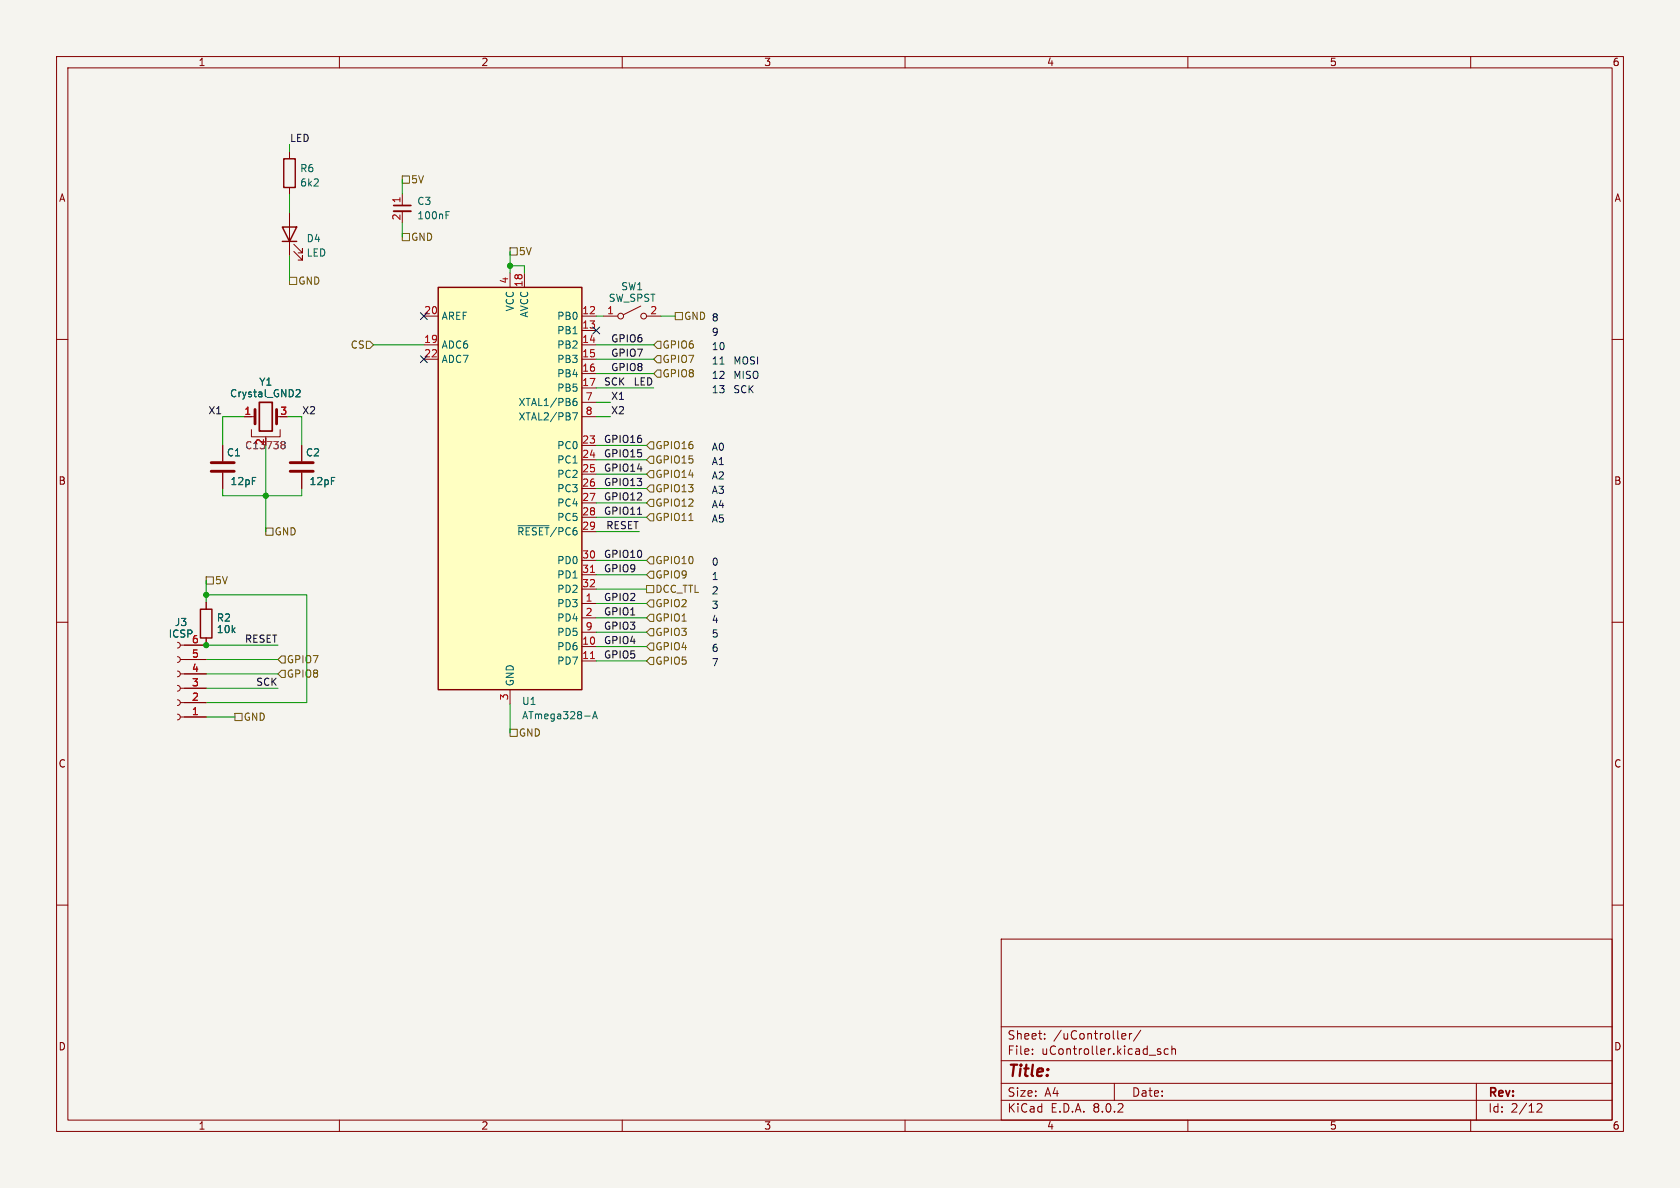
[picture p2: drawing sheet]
<svg xmlns="http://www.w3.org/2000/svg" width="297mm" height="210mm" viewBox="0 0 297 210" stroke-linecap="round" stroke-linejoin="round" font-family="sans-serif">
<path d="M0 0h297v210h-297z" fill="#f5f4ef" stroke="#f5f4ef" stroke-width=".18"/>
<g fill="none" stroke="#840000" stroke-width=".18">
<path d="M10 10h277v190h-277zM12 12h273v186h-273zM60 10v2M110 10v2M160 10v2M210 10v2M260 10v2M51.2 26.8v1.3M51.2 33.1v1.3M51.2 37.6v7.6M71.1 34.3v2M71.1 37.3v2.1"/>
<path d="M10 60h2M51.9 44.5l1.6 1.5v-.8v.8h-.8M51.9 43.2l1.6 1.5v-.8v.8h-.8M285 60h2M39.4 78.7v2.8M43.2 73.7h1.9M44.4 75.9v1.3h5.1v-1.3M47 77.2v.3M48.9 73.7h.6M39.4 83.6v2.8M10 110h2M36.4 106.4v1.3"/>
<path d="M36.4 112.8v1.2M285 110h2M10 160h2M285 160h2M177 166h108v32h-108zM60 198v2M110 198v2M160 198v2M177 194.5h108M177 191.5h108M177 187.5h108M177 181.5h108"/>
<path d="M182.5 186.3v.1M182.5 185.5v.1M184.7 183.6v.1M184.7 182.8v.1M197 191.5v3M198.3 183.5l.2 .2 .5-.1M198.3 182.9l.2-.2h.3l.2 .2v.2l-.7 .1M199.7 182.7v1M200.1 182.7l-.3 .1-.1 .2M201.7 182.1l-1.3 2M204.7 185.8l.5 .2v.1v.2l-.5 .1M204.7 185.5h.5"/>
<path d="M206.5 185.5l-.4-.1-.3 .3v.4l.2 .2h.5M207.2 185.5l.2-.1 .3 .1 .1 .9M207.2 184.9v1.5M210 198v2M260 198v2M261 191.5v6.5M271.7 195.2l.6-.1 .2 .1 .1 .3-.9 1.1h.9"/>
</g>
<path d="M69.6 36.3h3M45.8 71.1h2.3v5.1h-2.3z" fill="none" stroke="#840000" stroke-width=".3"/>
<path d="M45.1 72.4v2.5M48.9 72.4v2.5M37.3 81.8h4.1M37.3 83.3h4.1" fill="none" stroke="#840000" stroke-width=".51"/>
<path d="M78.9 38h.4M78.9 37.4h.6M52.4 68.9h.4l.3 .3-.8 .9h.8" fill="none" stroke="#006464" stroke-width=".18"/>
<path d="M49.9 78h.3l.2 .3-.2 .3M49.9 78.6h.3M50.2 78.6l.2 .2v.3l-.1 .2h-.4" fill="none" stroke="#840084" stroke-width=".18"/>
<path d="M69.6 37.3h3" fill="none" stroke="#840000" stroke-width=".33"/>
<path d="M50.2 28.1h2v5h-2zM49.9 40.1h2.6l-1.3 2.6zM49.9 42.7h2.6M35.4 107.7h2.1v5.1h-2.1z" fill="none" stroke="#840000" stroke-width=".25"/>
<path d="M77.5 50.8h25.4v71.1h-25.4z" fill="#ffffc2"/>
<path d="M77.5 50.8h25.4v71.1h-25.4z" fill="none" stroke="#840000" stroke-width=".25"/>
<g fill="none" stroke="#840000" stroke-width=".18">
<path d="M74.9 55.9h2.6M90.2 48.3v2.5M92.7 48.3v2.5M102.9 55.9h2.5M102.9 58.4h2.5M106.7 55.9h2.5M113.3 54.1l-3.1 1.5M114.3 55.9h2.5M39.4 78.7v2.8M43.2 73.7h1.2M53.3 78.7v2.8M74.9 61h2.6"/>
<path d="M74.9 63.5h2.6M102.9 61h2.5M102.9 63.5h2.5M102.9 66h2.5M102.9 68.6h2.5M102.9 78.7h2.5M102.9 71.1h2.5M102.9 73.7h2.5M39.4 83.6v2.8M53.3 83.6v2.8M102.9 81.3h2.5M102.9 83.8h2.5"/>
<path d="M102.9 86.4h2.5M102.9 88.9h2.5M102.9 91.4h2.5M102.9 94h2.5M102.9 99.1h2.5M31.4 113.5l.3 .2 .2 .4-.2 .3-.3 .2M31.4 116.1l.3 .1 .2 .4-.2 .3-.3 .2M31.4 118.6l.3 .2 .2 .3-.2 .4-.3 .1M31.9 116.6h4.5M31.9 119.1h4.5M36.4 112.8v1.2h-4.5M36.4 106.4v1.3"/>
<path d="M102.9 106.7h2.5M102.9 114.3h2.5M102.9 116.8h2.5M102.9 109.2h2.5M102.9 101.6h2.5M102.9 104.1h2.5M102.9 111.8h2.5M31.4 121.2l.3 .1 .2 .4-.2 .3-.3 .2M31.4 123.7l.3 .2 .2 .3-.2 .4-.3 .1M31.4 126.2l.3 .2 .2 .4-.2 .3-.3 .2M31.9 121.7h4.5M31.9 124.2h4.5"/>
<path d="M31.9 126.7h4.5M90.2 121.9v2.6"/>
<circle cx="109.7" cy="55.9" r=".51"/>
<circle cx="113.8" cy="55.9" r=".51"/>
</g>
<path d="M104.4 116.4h.7M104.4 101.2h.7" fill="none" stroke="#a90000" stroke-width=".18"/>
<path d="M52.4 68.9h.4l.3 .3-.8 .9h.8M101.2 73h.9l-.6 1.2M101.4 71l.4-.1 .2 .3-.1 .4-.4 .1-.1-.1M101.9 70.4l-.4 .1-.1 .2M91.6 92.9h5.5M103.4 126.6h.9M104.8 127.1l.4-1.3 .4 1.3M104.9 126.7h.6" fill="none" stroke="#006464" stroke-width=".18"/>
<path d="M51.3 81.8h4.1M51.3 83.3h4.1" fill="none" stroke="#840000" stroke-width=".51"/>
<g fill="none" stroke="#725600" stroke-width=".18">
<path d="M71.1 31.1h1.3v1.3h-1.3zM51.2 49h1.3v1.3h-1.3zM71.1 41.3h1.3v1.2h-1.3zM90.2 43.8h1.2v1.3h-1.2zM119.4 55.2h1.2v1.3h-1.2zM64.8 60.3h.6l.6 .7-.6 .6h-.6zM114.9 78.1h.7v1.3h-.7l-.6-.7zM116.2 62.9h.6v1.2h-.6l-.6-.6zM116.2 65.4h.6v1.3h-.6l-.6-.7zM116.2 60.3h.6v1.3h-.6l-.6-.6zM47 93.3h1.3v1.3h-1.3zM114.9 83.2h.7v1.3h-.7l-.6-.7z"/>
<path d="M114.9 80.6h.7v1.3h-.7l-.6-.6zM114.9 85.7h.7v1.3h-.7l-.6-.6zM114.9 88.3h.7v1.2h-.7l-.6-.6zM114.9 90.8h.7v1.3h-.7l-.6-.7zM114.9 98.4h.7v1.3h-.7l-.6-.6zM121.8 92h.7M36.4 102h1.3v1.3h-1.3zM49.8 116h.6v1.2h-.6l-.7-.6zM49.8 118.5h.6v1.3h-.6l-.7-.7zM114.3 103.5h1.3v1.3h-1.3zM114.9 108.6h.7v1.3h-.7l-.6-.7zM114.9 116.2h.7v1.3h-.7l-.6-.7z"/>
<path d="M114.9 106h.7v1.3h-.7l-.6-.6zM114.9 113.7h.7v1.2h-.7l-.6-.6zM114.9 111.1h.7v1.3h-.7l-.6-.6zM114.9 101h.7v1.2h-.7l-.6-.6zM41.5 126.1h1.3v1.3h-1.3zM90.2 128.9h1.2v1.3h-1.2z"/>
</g>
<path d="M112.7 90.9h.7" fill="none" stroke="#0f0f0f" stroke-width=".18"/>
<path d="M127.3 64.4h.7" fill="none" stroke="#0000c2" stroke-width=".18"/>
<g fill="none" stroke="#009600" stroke-width=".18">
<path d="M51.2 25.5v1.3M51.2 34.4v3.2M71.1 31.8v2.5M71.1 39.4v2.5M51.2 45.2v4.5M90.2 47h2.5v1.3M90.2 44.5v3.8M105.4 55.9h1.3M116.8 55.9h2.6M43.2 73.7h-3.8v5M47 78.7v15.3M50.8 73.7h2.5v5"/>
<path d="M66 61h8.9M105.4 73.7h2.5M105.4 61h10.2M105.4 71.1h2.5M105.4 68.6h10.2M105.4 78.7h8.9M105.4 66h10.2M105.4 63.5h10.2M39.4 86.4v1.2h13.9v-1.2M105.4 99.1h8.9M105.4 81.3h8.9M105.4 83.8h8.9"/>
<path d="M105.4 88.9h8.9M105.4 94h7.6M105.4 91.4h8.9M105.4 86.4h8.9M36.4 102.6v3.8M36.4 116.6h12.7M36.4 119.1h12.7M36.4 105.2h17.8v19h-17.8M36.4 114h12.7M105.4 101.6h8.9M105.4 111.8h8.9M105.4 114.3h8.9"/>
<path d="M105.4 116.8h8.9M105.4 109.2h8.9M105.4 104.1h8.9M105.4 106.7h8.9M36.4 121.7h12.7M36.4 126.7h5.1M90.2 124.5v5"/>
</g>
<path d="M74.3 55.3l1.2 1.2M75.5 55.3l-1.2 1.2M104.8 57.8l1.2 1.2M106 57.8l-1.2 1.2M74.3 62.9l1.2 1.2M75.5 62.9l-1.2 1.2" fill="none" stroke="#000084" stroke-width=".18"/>
<path d="M49.9 78h.3l.2 .3-.2 .3M49.9 78.6h.3M50.2 78.6l.2 .2v.3l-.1 .2h-.4" fill="none" stroke="#840084" stroke-width=".18"/>
<g fill="#009600" stroke="#009600" stroke-width=".18">
<circle cx="47" cy="87.6" r=".46"/>
<circle cx="36.4" cy="105.2" r=".46"/>
<circle cx="36.4" cy="114" r=".46"/>
<circle cx="90.2" cy="47" r=".46"/>
</g>
<text font-size="2.8" fill="#840000" x="178" y="190.9">Title:</text>
<g font-size="2.1" fill="#840000">
<text x="178" y="184">Sheet:</text>
<text x="186.2" y="184">/uController/</text>
<text x="178" y="186.7">File:</text>
<text x="184.1" y="186.7">uController.kicad_sch</text>
<text x="178" y="196.9">KiCad</text>
<text x="178" y="194.1">Size:</text>
<text x="184.7" y="194.1">A4</text>
<text x="185.7" y="196.9">E.D.A.</text>
<text x="193.3" y="196.9">8.0.2</text>
<text x="200" y="194.1">Date:</text>
<text x="263" y="194.3">Rev:</text>
<text x="263" y="196.9">Id:</text>
<text x="267.1" y="196.9">2/12</text>
</g>
<g font-size="1.8" fill="#840000">
<text x="35" y="11.9">1</text>
<text x="85" y="11.9">2</text>
<text x="135" y="11.9">3</text>
<text x="185" y="11.9">4</text>
<text x="235" y="11.9">5</text>
<text x="285" y="11.9">6</text>
<text x="10.3" y="35.9">A</text>
<text x="285.3" y="35.9">A</text>
<text x="10.3" y="85.9">B</text>
<text x="285.3" y="85.9">B</text>
<text x="10.3" y="135.9">C</text>
<text x="285.3" y="135.9">C</text>
<text x="10.3" y="185.9">D</text>
<text x="285.3" y="185.9">D</text>
<text x="35" y="199.9">1</text>
<text x="85" y="199.9">2</text>
<text x="135" y="199.9">3</text>
<text x="185" y="199.9">4</text>
<text x="235" y="199.9">5</text>
<text x="285" y="199.9">6</text>
</g>
<g font-size="1.8" fill="#0f0f0f">
<text x="51.2" y="25.2">LED</text>
<text x="107.9" y="63.2">GPIO7</text>
<text x="107.9" y="60.6">GPIO6</text>
<text x="107.9" y="65.7">GPIO8</text>
<text x="106.7" y="68.2">SCK</text>
<text x="107.9" y="70.8">X1</text>
<text x="111.9" y="68.2">LED</text>
<text x="36.7" y="73.3">X1</text>
<text x="53.3" y="73.3">X2</text>
<text x="107.9" y="73.3">X2</text>
<text x="106.7" y="80.9">GPIO15</text>
<text x="106.7" y="83.5">GPIO14</text>
<text x="106.7" y="78.4">GPIO16</text>
<text x="106.7" y="88.6">GPIO12</text>
<text x="106.7" y="86">GPIO13</text>
<text x="106.7" y="91.1">GPIO11</text>
<text x="107.1" y="93.6">RESET</text>
<text x="106.7" y="101.3">GPIO9</text>
<text x="106.7" y="98.7">GPIO10</text>
<text x="106.7" y="106.3">GPIO2</text>
<text x="43.2" y="113.7">RESET</text>
<text x="106.7" y="108.9">GPIO1</text>
<text x="106.7" y="114">GPIO4</text>
<text x="106.7" y="111.4">GPIO3</text>
<text x="106.7" y="116.5">GPIO5</text>
<text x="45.2" y="121.3">SCK</text>
</g>
<g font-size="1.8" fill="#006464">
<text x="53" y="30.6">R6</text>
<text x="53" y="33.2">6k2</text>
<text x="73.7" y="36.4">C3</text>
<text x="73.7" y="39">100nF</text>
<text x="54.1" y="43">D4</text>
<text x="54.1" y="45.6">LED</text>
<text x="107.5" y="53.6">SW_SPST</text>
<text x="109.7" y="51.5">SW1</text>
<text x="78" y="56.7">AREF</text>
<text x="91" y="55.1" transform="rotate(-90 91 55.1)">VCC</text>
<text x="93.6" y="56.2" transform="rotate(-90 93.6 56.2)">AVCC</text>
<text x="98.4" y="56.7">PB0</text>
<text x="98.4" y="59.3">PB1</text>
<text x="78" y="61.8">ADC6</text>
<text x="78" y="64.4">ADC7</text>
<text x="98.4" y="61.8">PB2</text>
<text x="98.4" y="64.4">PB3</text>
<text x="40.6" y="70.4">Crystal_GND2</text>
<text x="45.7" y="68.4">Y1</text>
<text x="91.6" y="72">XTAL1/PB6</text>
<text x="98.4" y="66.9">PB4</text>
<text x="98.4" y="69.4">PB5</text>
<text x="91.6" y="74.5">XTAL2/PB7</text>
<text x="40" y="80.9">C1</text>
<text x="54" y="80.9">C2</text>
<text x="98.4" y="79.6">PC0</text>
<text x="98.4" y="82.1">PC1</text>
<text x="40.6" y="86">12pF</text>
<text x="54.6" y="86">12pF</text>
<text x="98.4" y="84.7">PC2</text>
<text x="98.4" y="87.2">PC3</text>
<text x="98.4" y="89.8">PC4</text>
<text x="91.3" y="94.8">~{RESET}/PC6</text>
<text x="98.4" y="92.3">PC5</text>
<text x="98.4" y="99.9">PD0</text>
<text x="98.4" y="107.5">PD3</text>
<text x="98.4" y="102.5">PD1</text>
<text x="98.4" y="105">PD2</text>
<text x="29.7" y="112.9">ICSP</text>
<text x="30.8" y="110.9">J3</text>
<text x="38.2" y="110.1">R2</text>
<text x="38.2" y="112.1">10k</text>
<text x="98.4" y="110.1">PD4</text>
<text x="98.4" y="112.6">PD5</text>
<text x="98.4" y="115.2">PD6</text>
<text x="98.4" y="117.7">PD7</text>
<text x="91" y="121.4" transform="rotate(-90 91 121.4)">GND</text>
<text x="92.2" y="124.8">U1</text>
<text x="92.2" y="127.4">ATmega328-A</text>
</g>
<g font-size="1.8" fill="#725600">
<text x="72.6" y="32.6">5V</text>
<text x="72.6" y="42.8">GND</text>
<text x="91.6" y="45.3">5V</text>
<text x="52.6" y="50.5">GND</text>
<text x="61.9" y="61.8">CS</text>
<text x="117" y="64.4">GPIO7</text>
<text x="117" y="61.8">GPIO6</text>
<text x="117" y="66.9">GPIO8</text>
<text x="115.8" y="82.1">GPIO15</text>
<text x="115.8" y="79.6">GPIO16</text>
<text x="115.8" y="84.7">GPIO14</text>
<text x="115.8" y="87.2">GPIO13</text>
<text x="115.8" y="89.8">GPIO12</text>
<text x="48.5" y="94.8">GND</text>
<text x="115.8" y="92.3">GPIO11</text>
<text x="115.8" y="99.9">GPIO10</text>
<text x="37.9" y="103.5">5V</text>
<text x="115.8" y="107.5">GPIO2</text>
<text x="115.8" y="102.5">GPIO9</text>
<text x="115.8" y="105">DCC_TTL</text>
<text x="115.8" y="110.1">GPIO1</text>
<text x="115.8" y="112.6">GPIO3</text>
<text x="50.6" y="117.4">GPIO7</text>
<text x="50.6" y="120">GPIO8</text>
<text x="115.8" y="117.7">GPIO5</text>
<text x="115.8" y="115.2">GPIO4</text>
<text x="43" y="127.6">GND</text>
<text x="91.6" y="130.4">GND</text>
</g>
<g font-size="1.8" fill="#a90000">
<text x="70.9" y="39.1" transform="rotate(-90 70.9 39.1)">2</text>
<text x="70.9" y="36" transform="rotate(-90 70.9 36)">1</text>
<text x="89.9" y="50.2" transform="rotate(-90 89.9 50.2)">4</text>
<text x="92.5" y="50.8" transform="rotate(-90 92.5 50.8)">18</text>
<text x="74.9" y="55.6">20</text>
<text x="102.8" y="55.6">12</text>
<text x="102.8" y="58.2">13</text>
<text x="107.2" y="55.6">1</text>
<text x="114.9" y="55.6">2</text>
<text x="74.9" y="60.7">19</text>
<text x="74.9" y="63.2">22</text>
<text x="102.8" y="60.7">14</text>
<text x="102.8" y="63.2">15</text>
<text x="102.8" y="65.8">16</text>
<text x="102.8" y="68.3">17</text>
<text x="103.4" y="70.9">7</text>
<text x="43.1" y="73.4">1</text>
<text x="49.5" y="73.4">3</text>
<text x="103.4" y="73.4">8</text>
<text x="46.7" y="78.8" transform="rotate(-90 46.7 78.8)">2</text>
<text x="102.8" y="78.5">23</text>
<text x="102.8" y="81">24</text>
<text x="102.8" y="83.6">25</text>
<text x="102.8" y="86.1">26</text>
<text x="102.8" y="88.6">27</text>
<text x="102.8" y="91.2">28</text>
<text x="102.8" y="93.7">29</text>
<text x="102.8" y="98.8">30</text>
<text x="102.8" y="101.3">31</text>
<text x="102.8" y="103.9">32</text>
<text x="103.4" y="106.4">1</text>
<text x="33.8" y="113.8">6</text>
<text x="103.4" y="109">2</text>
<text x="103.4" y="111.5">9</text>
<text x="33.8" y="118.9">4</text>
<text x="33.8" y="116.3">5</text>
<text x="102.8" y="114">10</text>
<text x="102.8" y="116.6">11</text>
<text x="33.8" y="124">2</text>
<text x="33.8" y="121.4">3</text>
<text x="89.9" y="123.9" transform="rotate(-90 89.9 123.9)">3</text>
<text x="33.8" y="126.5">1</text>
</g>
<g font-size="1.8" fill="#0000c2">
<text x="120.8" y="56.7">GND 8</text>
<text x="125.7" y="59.4">9</text>
<text x="125.7" y="62">10</text>
<text x="125.7" y="64.5">11</text>
<text x="129.5" y="64.5">MOSI</text>
<text x="125.7" y="69.6">13</text>
<text x="125.7" y="67.1">12</text>
<text x="129.5" y="67.1">MISO</text>
<text x="129.5" y="69.6">SCK</text>
<text x="125.7" y="79.8">A0</text>
<text x="125.7" y="82.3">A1</text>
<text x="125.7" y="89.9">A4</text>
<text x="125.7" y="84.8">A2</text>
<text x="125.7" y="87.4">A3</text>
<text x="125.7" y="92.5">A5</text>
<text x="125.7" y="100.1">0</text>
<text x="125.7" y="102.6">1</text>
<text x="125.7" y="105.2">2</text>
<text x="125.7" y="107.7">3</text>
<text x="125.7" y="112.8">5</text>
<text x="125.7" y="110.2">4</text>
<text x="125.7" y="115.3">6</text>
<text x="125.7" y="117.9">7</text>
</g>
<text font-size="1.8" fill="#840084" x="43.2" y="79.6">C13738</text>
</svg>
